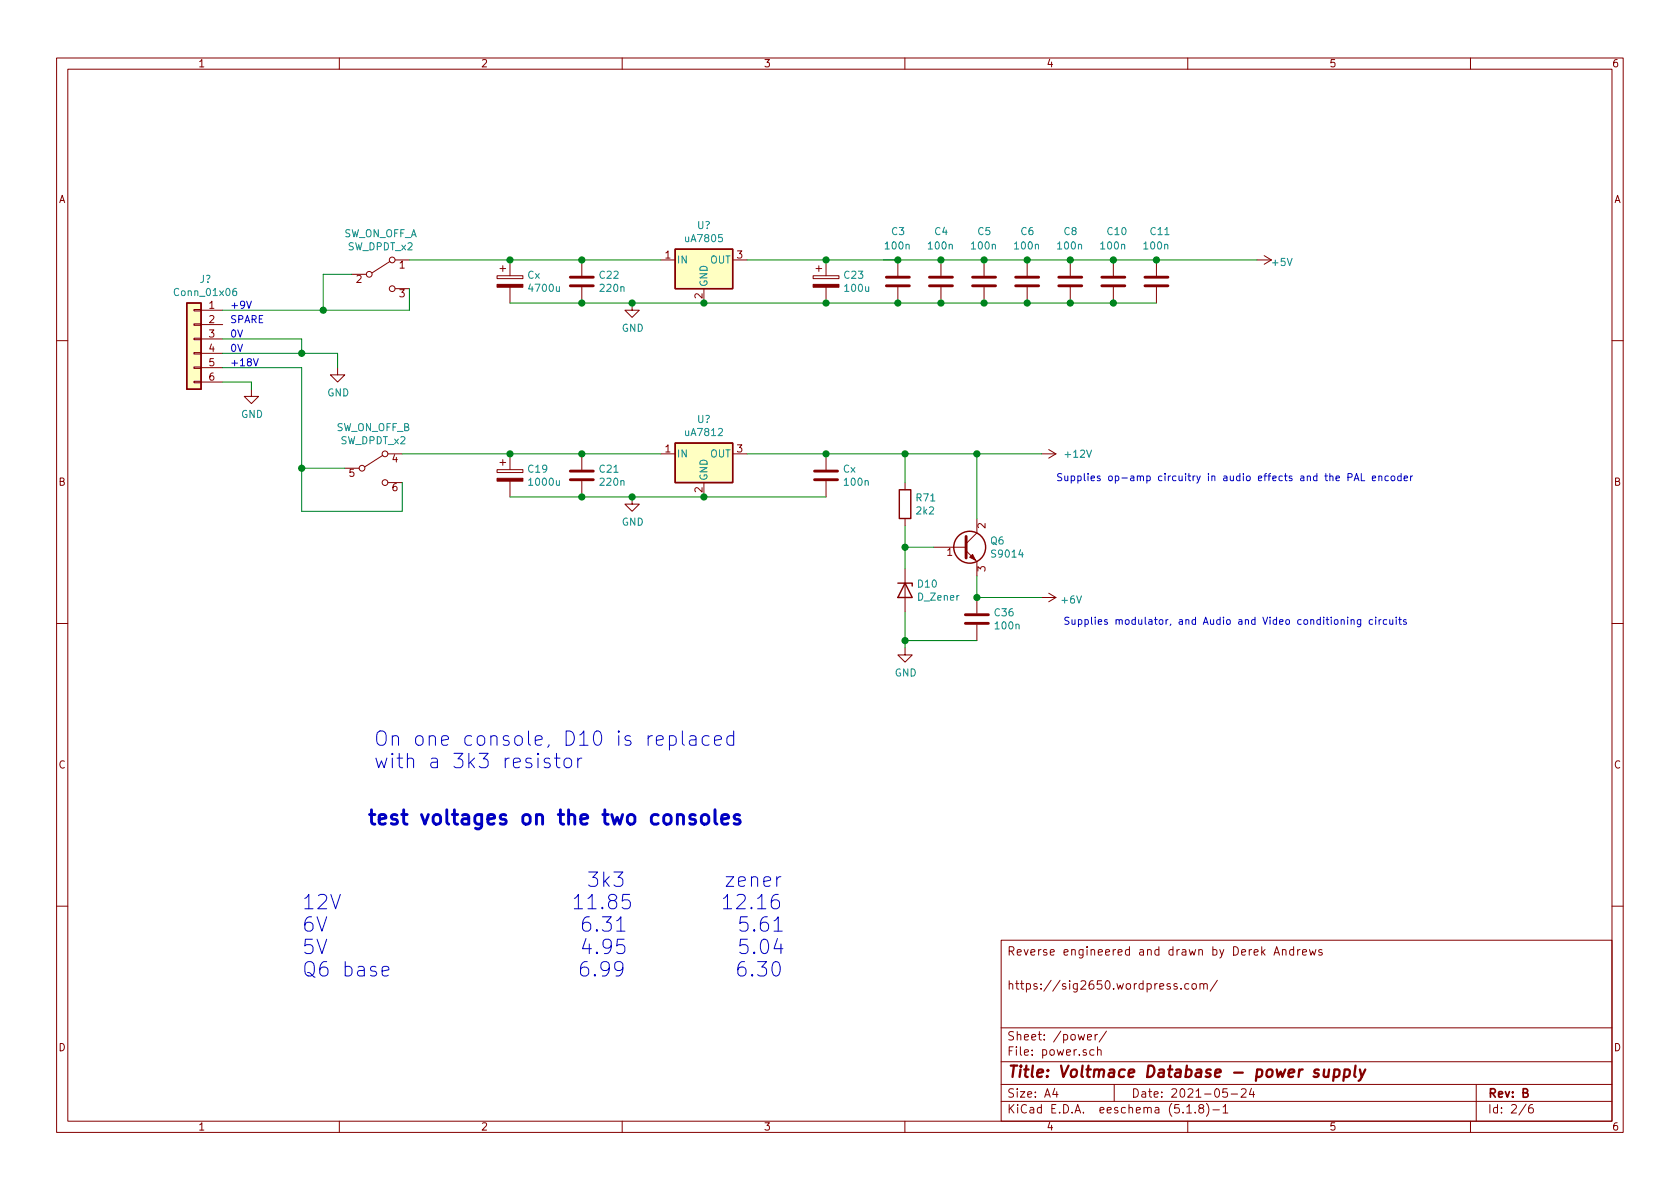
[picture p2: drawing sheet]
<svg xmlns="http://www.w3.org/2000/svg" width="297mm" height="210mm" viewBox="0 0 297 210" stroke-linecap="round" stroke-linejoin="round" font-family="sans-serif">
<g fill="none" stroke="#840000" stroke-width=".18">
<path d="M10 10.3h277v189.9h-277zM12 12.2h273v186.1h-273zM60 10.3v1.9M110 10.3v1.9M160 10.3v1.9M210 10.3v1.9M260 10.3v1.9M34.3 57.3h1.3v.2h-1.3zM34.3 54.7h1.3v.3h-1.3zM34.3 59.8h1.3v.3h-1.3zM35.6 54.9h3.8M35.6 57.4h3.8"/>
<path d="M35.6 59.9h3.8M62.2 48.5h2.6M69 46.2l-3.2 2.1M69.8 46h2.6M69.8 51h2.6M87.9 48.8h4.6v.5h-4.6zM88.4 47.5h1M88.9 47v1M90.2 46v2.8M90.2 50.8v2.8M102.9 46v2.8M102.9 50.8v2.8"/>
<path d="M111.8 53.6v1.3h1.2l-1.2 1.2-1.3-1.2h1.3M116.8 46h2.6M124.5 51v2.6M129.5 46h2.6M143.8 48.8h4.5v.5h-4.5zM144.3 47.5h1M144.8 47v1M146 46v2.8M146 50.8v2.8M158.7 46v2.8M158.7 50.8v2.8M166.4 46v2.8"/>
<path d="M166.4 50.8v2.8M174 46v2.8M174 50.8v2.8M181.6 46v2.8M181.6 50.8v2.8M189.2 46v2.8M189.2 50.8v2.8M196.8 46v2.8M196.8 50.8v2.8M204.5 46v2.8M204.5 50.8v2.8M222.2 46h2.6"/>
<path d="M223.5 45.2l1.3 .8M224.8 46l-1.3 .7M10 60.2h2M34.3 64.9h1.3v.2h-1.3zM34.3 67.4h1.3v.3h-1.3zM34.3 62.4h1.3v.2h-1.3zM35.6 62.5h3.8M35.6 65h3.8M35.6 67.6h3.8M44.4 68.8v1.3h1.3l-1.3 1.3-1.2-1.3h1.2M59.7 65v1.3h1.3l-1.3 1.3-1.3-1.3h1.3M185.4 79.5l1.3 .8"/>
<path d="M285 60.2h2M61 82.8h2.5M67.7 80.5l-3.2 2M68.6 80.3h2.5M68.6 85.3h2.5M87.9 83.1h4.6v.5h-4.6zM88.4 81.8h1M88.9 81.3v1M90.2 80.3v2.8M90.2 85.1v2.8M102.9 80.3v2.8M102.9 85.1v2.8"/>
<path d="M111.8 87.9v1.2h1.2l-1.2 1.3-1.3-1.3h1.3M116.8 80.3h2.6M124.5 85.3v2.6M129.5 80.3h2.6M146 80.3v2.8M146 85.1v2.8M160 85.3v1.3M160 91.7v1.3M165.1 96.8h5.7M170.8 97.4l1.9 1.9v2.5M172.7 91.7v2.5l-1.9 1.9M184.1 80.3h2.6"/>
<path d="M186.7 80.3l-1.3 .7M10 110.3h2M160 114.5v1.3h1.3l-1.3 1.3-1.3-1.3h1.3M160 100.6v7.6M172.7 105.7v2.8M172.7 110.5v2.8M184.1 105.7h2.6M185.4 104.9l1.3 .8M186.7 105.7l-1.3 .7M285 110.3h2M10 160.2h2M177 166.3h108v32h-108z"/>
<path d="M208.1 174l-.4-.1-.2 .2 .1 .3 .5 .1v.3h-.6M208.8 174.8v.1M210.2 174l-.4-.1-.3 .3 .1 .6h.6M210.8 174.1l.2-.2 .5 .2v.5l-.1 .2-.4 .1-.2-.1zM212.2 174.1v-.1a.37 .37 0 0 1 .6 .1v.8M212.2 173.9v1M212.8 174.1l.2-.2 .4 .1 .1 .9M215.2 173.3l-1.2 2M225.2 168.9l.5-1.5 .5 1.5M225.4 168.5h.7M226.7 168h.1a.37 .37 0 0 1 .6 .1v.8M226.7 167.9v1"/>
<path d="M228.7 168l-.4-.1-.3 .3 .1 .6 .2 .1 .4-.1M228.7 167.4v1.5M229.4 167.9v1M229.9 167.9l-.5 .3M230.3 168.4l.7-.1-.1-.3-.4-.1-.2 .2 .1 .7h.5M231.5 167.9l.3 1 .3-.7 .3 .7 .3-1M233.7 168a.37 .37 0 0 0-.6 .1l.1 .2 .5 .2 .1 .1-.2 .3-.5-.1M285 160.2h2M60 198.3v1.9M110 198.3v1.9M160 198.3v1.9M177 194.8h108"/>
<path d="M177 191.8h108M177 187.8h108M177 181.8h108M186.5 192.5l-.4 1h1M186.8 193v1M192.3 183.4l.7-.1-.1-.3-.4-.1-.2 .2v.7h.6M193.4 185.7l-.4-.1-.3 .3 .1 .6 .2 .1 .4-.1M193.6 182.9v1M194.1 185.7l.2-.1 .3 .1 .1 .9M194.1 182.9l-.5 .3M194.1 185.1v1.5M195.6 182.3l-1.3 2"/>
<path d="M197 191.8v3M209.8 195.8l.5-.5v1.5M209.8 196.8h.9M210 198.3v1.9M211.3 196.7v.1M212.2 196l-.2-.3v-.2l.2-.2 .5 .1 .1 .2v.2l-.7 .2a.48 .48 0 0 0-.1 .7l.2 .1 .6-.1a.48 .48 0 0 0-.3-.7M213.3 195.1a1.71 1.71 0 0 1 0 2.3M214.5 196.3h1.1M216.3 195.8l.4-.5v1.5M216.3 196.8h.8M217 192.5h-.7l-.1 .7 .2-.1 .5 .1 .1 .2v.5l-.2 .1-.6-.1M217.7 193.5h1.1"/>
<path d="M219.5 192.7l.2-.2h.3l.3 .2v.3v.2l-.9 .8h.9M221.3 192.5l-.4 1h.9M221.6 193v1M260 198.3v1.9M261 191.8v6.5M269.8 195.2l-1.2 2M271 195.3a.62 .62 0 0 0-.7 .7v.7l.3 .1 .4-.1 .1-.5-.1-.2-.4-.1-.3 .3"/>
<circle cx="65.3" cy="48.5" r=".51"/>
<circle cx="69.3" cy="46" r=".51"/>
<circle cx="69.3" cy="51" r=".51"/>
<circle cx="64" cy="82.8" r=".51"/>
<circle cx="68.1" cy="85.3" r=".51"/>
<circle cx="68.1" cy="80.3" r=".51"/>
</g>
<path d="M233.2 189.2a.49 .49 0 0 0-.8 .3v.2l.5 .1 .3 .3-.4 .3-.5-.1M234.1 189.1v1.2a.56 .56 0 0 0 .7 0M235 189.1l-.2 1.3M235.9 189.2a.68 .68 0 0 1 .9 .1v.8a.66 .66 0 0 1-1 .2M236 189.1l-.3 2M237.8 189.2h.7l.2 .3-.1 .6a.66 .66 0 0 1-1 .2M237.8 189.1l-.3 2M239.7 188.4l-.3 1.8 .3 .2M240.4 189.1l.4 1.3M241.4 189.1l-.9 1.8-.3 .2" fill="none" stroke="#840000" stroke-width=".41"/>
<g fill="none" stroke="#840000" stroke-width=".51">
<path d="M100.8 50.5h4.1M100.8 49h4.1M156.7 50.5h4.1M156.7 49h4.1M164.3 50.5h4.1M164.3 49h4.1M172 50.5h4M172 49h4M179.6 50.5h4M179.6 49h4M187.2 50.5h4.1M187.2 49h4.1"/>
<path d="M194.8 50.5h4.1M194.8 49h4.1M202.4 50.5h4.1M202.4 49h4.1M100.8 84.8h4.1M100.8 83.3h4.1M144 84.8h4.1M144 83.3h4.1M170.8 94.9v3.8M170.7 110.2h4.1M170.7 108.7h4.1"/>
</g>
<g fill="#840000" stroke="#840000" stroke-width=".18">
<path d="M87.9 50.3h4.6v.5h-4.6z"/>
<path d="M87.9 84.6h4.6v.5h-4.6z"/>
<path d="M143.8 50.3h4.5v.5h-4.5z"/>
<path d="M171.4 98.5l.6-.5 .5 1.1z"/>
</g>
<g fill="#ffffc2" stroke="#ffffc2" stroke-width=".18">
<path d="M119.4 44.1h10.1v6.9h-10.1z"/>
<path d="M119.4 78.4h10.1v6.9h-10.1z"/>
<path d="M33 53.6h2.6v15.2h-2.6z"/>
</g>
<g fill="none" stroke="#840000" stroke-width=".25">
<path d="M33 53.6h2.6v15.2h-2.6zM119.4 44.1h10.1v6.9h-10.1zM119.4 78.4h10.1v6.9h-10.1zM159 86.6h2v5.1h-2zM158.7 103.1h2.6v.5M160 103.1l1.3 2.6h-2.6z"/>
<circle cx="171.4" cy="96.8" r="2.82"/>
</g>
<path d="M41.8 51l-.4 .1a.87 .87 0 0 0 0 1.2l.4-.2v-.5l-.4-.1-.3 .2" fill="none" stroke="#008484" stroke-width=".18"/>
<g fill="none" stroke="#008400" stroke-width=".18">
<path d="M39.4 59.9h13.9v2.6M62.2 48.5h-5.1v6.4M72.4 46h44.4M72.4 51v3.9h-33M90.2 53.6h114.3M132.1 46h90.1M39.4 65h13.9v25.4h17.8v-5.1M39.4 67.6h5v1.2M39.4 62.5h20.3v2.5M53.3 82.8h7.7M71.1 80.3h45.7M90.2 87.9h55.8"/>
<path d="M132.1 80.3h52M160 80.3v5M160 93v7.6M160 96.8h5.1M172.7 80.3v11.4M160 113.3h12.7M160 108.2v6.3M172.7 101.8v3.9h11.4"/>
</g>
<g fill="none" stroke="#0000c2" stroke-width=".18">
<path d="M43.6 53.3l.4 1.2 .4-1.2M44.8 63.4l.4 1.3 .5-1.3M236.2 84.6l.6-.1v-.3h-.4l-.2 .1 .1 .7h.5M238.3 84.4l.7-.1v-.4l-.2-.2h-.5v1.3M239.4 85l.5-1.3 .4 1.3M239.5 84.7h.7M240.7 83.7v1.3h.6M242.6 84.6l.6-.1v-.3h-.4l-.2 .1 .1 .7h.5M243.8 84.3l.2-.1h.3v.8M243.8 84.2v.8M245.5 84.2h-.4l-.2 .2 .1 .6h.5M246.1 84.2h.3l.2 .2-.1 .6h-.3l-.3-.2z"/>
<path d="M247.7 84.2h-.4l-.2 .2 .1 .6h.5M247.7 83.7v1.3M248.3 84.6l.6-.1-.1-.3h-.4l-.1 .1v.7h.5M249.4 84.2v.8M249.8 84.2l-.4 .2M237.1 109.7l.2-.1h.3l.1 .8M237.1 109.6v.8M238.3 109.1v.2M238.3 109.6v.8M238.9 109.7l.2-.1h.3v.8M238.9 109.6v.8M240.6 109.6v1l-.3 .2h-.3"/>
<path d="M240.6 109.6h-.4l-.2 .2 .1 .6h.5M242.7 109.6h-.4l-.2 .2 .1 .6h.5M243.2 109.1v.2M243.2 109.6v.8M243.8 109.6v.8M244.2 109.6l-.4 .2M245.2 109.6h-.4l-.2 .2 .1 .6h.5M245.7 109.6l.1 .8h.3l.2-.1M246.3 109.6v.8M246.9 109.1v.2M246.9 109.6v.8M247.3 109.6h.5"/>
<path d="M247.5 109.1v1.1l.3 .2M248.6 109.6h-.3l-.2 .1 .1 .2 .4 .2v.3h-.5M97.2 134.2a.6 .6 0 0 0-1 .2l.1 .4 .7 .1 .3 .4-.1 .3-.2 .2-.8-.2M98 134.1h1M98.4 133.2v2.2l.1 .2 .5 .2M99.8 134.3a.69 .69 0 0 1 .7-.3 .69 .69 0 0 1 .6 .5v.8a.7 .7 0 0 1-.7 .5 .7 .7 0 0 1-.7-.5v-.8zM102.2 134.1v1.7M102.9 134.1a.64 .64 0 0 0-.7 .4M118.4 130.2l.7-.1 .4 .2 .1 .3v.7l-.3 .4-.2 .1-.7-.1M120.6 129.3v2.1l.4 .4M122 130.2l.2-.1 .8 .1 .1 1.6M123.1 130.7l-.3 .1h-.6a.5 .5 0 0 0-.3 .5 .5 .5 0 0 0 .3 .5h.6l.3-.1"/>
<path d="M125.4 130.2l-.8-.1-.4 .5v.7l.2 .4 .2 .1 .8-.1M126.3 130.9l1.3-.2-.2-.5-.7-.1-.4 .3v1l.2 .3 .2 .1 .7-.1M129.7 130.2l-.7-.1-.2 .1-.3 .4v.7l.3 .4 .2 .1 .7-.1M129.7 129.3v2.5M104.1 154.2h1.6l-.9 1a.73 .73 0 0 1 .9 .4v.7l-.5 .4h-.8l-.3-.2M106.8 154.2v2.5M107 155.8l.7 .9M107.7 155l-.9 1M108.1 159.3l-.3-.2-.2-.3a.62 .62 0 0 1 .5-.6h.5a.55 .55 0 0 1 .4 .5 .55 .55 0 0 1-.4 .6l-.8 .1a.84 .84 0 0 0 0 1.2l.8 .1 .3-.3 .1-.7-.1-.2-.3-.2M108.6 154.2h1.5l-.8 1a.73 .73 0 0 1 .8 .4v.7l-.4 .4h-.8l-.3-.2M111.3 158.2h-1.2l-.1 1.2 .4-.3h.6l.2 .2 .3 .3v.6l-.2 .2-.3 .3h-.6l-.4-.3M127.9 158.9l.5-.4 .2-.3v2.5"/>
<path d="M128.4 155h1.3l-1.3 1.7h1.3M130.3 158.4l.4-.2h.6a.64 .64 0 0 1 .5 .7l-.2 .4-1.4 1.4h1.6M130.6 155.9l1.2-.3-.2-.4-.7-.2-.2 .2-.1 .2 .1 1.2 .2 .1 .7-.1M132.9 155.3a.66 .66 0 0 1 .9-.1l.2 .2v1.3M132.9 155v1.7M134 158.9l.7-.7v2.5M135.1 155.9l1.1-.3-.1-.4-.7-.2-.3 .4v1l.1 .2 .2 .1 .7-.1M137.3 155v1.7M137.6 158.2a1.02 1.02 0 0 0-1.2 1.1v.9l.5 .5h.4l.4-.3 .1-.2-.1-.8a.84 .84 0 0 0-1.2 0l-.1 .2M138.1 155a.69 .69 0 0 0-.8 .5M67.6 171.7l1.2-.2-.1-.5-.8-.1-.2 .1-.1 .2 .1 1.3 .2 .1 .8-.1M103.6 166l-.6 1.8h1.6"/>
<path d="M104.2 162.1a1.01 1.01 0 0 0-1.2 1.1v1l.2 .3 .8 .2 .4-.5v-.6l-.1-.3-.3-.2-.8 .1-.2 .4M104.2 166.9v1.7M105.5 164.4l.2 .1-.2 .2-.1-.2 .1-.1v.3M105.5 168.4l.2 .1-.2 .1-.1-.1 .1-.1v.2M106.5 162.1h1.6l-.9 1a.72 .72 0 0 1 .9 .5v.6l-.5 .5h-.7l-.4-.3M108.1 167.2l-.5 .5-.7-.2-.3-.3 .1-.9a.84 .84 0 0 1 1.2 0 1.69 1.69 0 0 1-.6 2.3h-.4M109 162.8l.8-.7v2.6M109 164.7h1.5M110.1 171.1l-.4 .5-.8-.1-.2-.4 .1-.8a.84 .84 0 0 1 1.2 0 1.69 1.69 0 0 1-.6 2.3h-.5M110.4 166.1h-1.2l-.2 1.2 .4-.2h.6l.3 .1 .2 .3v.6l-.1 .3-.4 .2h-.6l-.4-.2M127.9 160.7h1.5M131.6 170a1.01 1.01 0 0 0-1.1 1.1v1l.2 .4 .7 .1 .5-.5v-.6l-.1-.3-.4-.2-.7 .1-.2 .4"/>
<path d="M132.1 162.1h-1.2l-.1 1.2 .4-.2h.6l.2 .1 .3 .4v.6l-.2 .2-.3 .3h-.6l-.4-.3M132.1 166.1h-1.2l-.1 1.2 .4-.2h.6l.2 .1 .3 .3v.6l-.2 .3-.3 .2h-.6l-.4-.2M132.9 160.4l.1 .2-.1 .1-.2-.1 .2-.2v.3M133 172.3l.1 .2-.1 .1-.1-.1 .1-.2v.3M133.3 164.4l.2 .1-.2 .2-.1-.2 .1-.1v.3M133.3 168.4l.2 .1-.2 .1-.1-.1 .1-.1v.2M134 170h1.5l-.8 1a.73 .73 0 0 1 .8 .5v.6l-.4 .5h-.8l-.3-.3M134 160.7h1.4M134.7 166.3a.62 .62 0 0 1 .6-.2 .62 .62 0 0 1 .5 .5 1.49 1.49 0 0 1-.5 2 .64 .64 0 0 1-.7-.5 2.26 2.26 0 0 1 .1-1.8zM135.7 162.1a1.02 1.02 0 0 0-1.3 1.1v1l.3 .3 .7 .2 .3-.2 .2-.3v-.6l-.2-.4-.3-.1-.7 .1-.3 .4M136.7 170.3a.62 .62 0 0 1 .7-.2 .62 .62 0 0 1 .4 .4 1.49 1.49 0 0 1-.5 2.1 .64 .64 0 0 1-.7-.5 2.26 2.26 0 0 1 .1-1.8zM136.9 162.8l.2-.1 .5-.6v2.6"/>
<path d="M136.9 164.7h1.4M137.5 166l-.6 1.8h1.5M138.1 166.9v1.7"/>
</g>
<path d="M122.9 144.2l-.6-.2-.3 .2-.1 .2 .1 .4 .9 .2 .1 .3-.1 .3-.2 .1-.8-.1M124.1 144.3a.69 .69 0 0 1 .7-.3 .69 .69 0 0 1 .5 .5v.8a.68 .68 0 0 1-.6 .5 .68 .68 0 0 1-.7-.5zM126.4 143.2v2.2l.4 .3M127.6 144.9l1.2-.3-.1-.4-.7-.2-.4 .4v1l.1 .2 .3 .1 .7-.1M130.8 144.2l-.7-.2-.3 .4 .1 .4 .9 .2 .1 .3-.1 .3-.3 .1-.7-.1" fill="none" stroke="#0000c2" stroke-width=".51"/>
<g fill="#008400" stroke="#008400" stroke-width=".25">
<circle cx="196.9" cy="46" r=".51"/>
<circle cx="189.2" cy="53.6" r=".51"/>
<circle cx="90.2" cy="80.3" r=".51"/>
<circle cx="196.9" cy="53.6" r=".51"/>
<circle cx="160" cy="96.8" r=".51"/>
<circle cx="102.9" cy="80.3" r=".51"/>
<circle cx="204.5" cy="46" r=".51"/>
<circle cx="146.1" cy="80.3" r=".51"/>
<circle cx="57.2" cy="54.9" r=".51"/>
<circle cx="102.9" cy="53.6" r=".51"/>
<circle cx="124.5" cy="53.6" r=".51"/>
<circle cx="172.7" cy="105.7" r=".51"/>
<circle cx="111.8" cy="87.9" r=".51"/>
<circle cx="160" cy="113.3" r=".51"/>
<circle cx="111.8" cy="53.6" r=".51"/>
<circle cx="102.9" cy="87.9" r=".51"/>
<circle cx="124.5" cy="87.9" r=".51"/>
<circle cx="102.9" cy="46" r=".51"/>
<circle cx="166.4" cy="46" r=".51"/>
<circle cx="146.1" cy="53.6" r=".51"/>
<circle cx="166.4" cy="53.6" r=".51"/>
<circle cx="158.8" cy="46" r=".51"/>
<circle cx="53.3" cy="62.5" r=".51"/>
<circle cx="174" cy="46" r=".51"/>
<circle cx="174" cy="53.6" r=".51"/>
<circle cx="181.6" cy="46" r=".51"/>
<circle cx="160" cy="80.3" r=".51"/>
<circle cx="181.6" cy="53.6" r=".51"/>
<circle cx="90.2" cy="46" r=".51"/>
<circle cx="146.1" cy="46" r=".51"/>
<circle cx="189.2" cy="46" r=".51"/>
<circle cx="172.7" cy="80.3" r=".51"/>
<circle cx="158.8" cy="53.6" r=".51"/>
<circle cx="53.3" cy="82.8" r=".51"/>
</g>
<g font-size="3.5" fill="#0000c2">
<text x="66" y="131.9">On one console, D10 is replaced</text>
<text x="66" y="135.9">with a 3k3 resistor</text>
<text x="64.8" y="145.9">test voltages on the two consoles</text>
<text x="53.3" y="160.8">12V</text>
<text x="97" y="160.8">12.16</text>
<text x="53.3" y="164.8">6V</text>
<text x="53.3" y="168.8">5V</text>
<text x="53.3" y="172.7">Q6 base</text>
<text x="100.1" y="172.7">6.30</text>
</g>
<text font-size="2.8" fill="#840000" x="178" y="190.5">Title: Voltmace Database - power supply</text>
<g font-size="2.1" fill="#840000">
<text x="178" y="169">Reverse engineered and drawn by Derek Andrews</text>
<text x="178" y="175">https://sig2650.wordpress.com/</text>
<text x="178" y="184">Sheet: /power/</text>
<text x="178" y="186.7">File: power.sch</text>
<text x="178" y="196.9">KiCad E.D.A. eeschema (5.1.8)-1</text>
<text x="178" y="194.1">Size: A4</text>
<text x="200" y="194.1">Date: 2021-05-24</text>
<text x="263" y="194.1">Rev: B</text>
<text x="263" y="196.9">Id: 2/6</text>
</g>
<g font-size="1.8" fill="#840000">
<text x="35" y="11.9">1</text>
<text x="85" y="11.9">2</text>
<text x="135" y="11.9">3</text>
<text x="185" y="11.9">4</text>
<text x="235" y="11.9">5</text>
<text x="285" y="11.9">6</text>
<text x="10.4" y="35.9">A</text>
<text x="285.4" y="35.9">A</text>
<text x="70.6" y="47.5">1</text>
<text x="117.6" y="45.7">1</text>
<text x="130.3" y="45.7">3</text>
<text x="63" y="50">2</text>
<text x="70.6" y="52.6">3</text>
<text x="124.2" y="52.8" transform="rotate(-90 124.2 52.8)">2</text>
<text x="37" y="54.6">1</text>
<text x="37" y="57.1">2</text>
<text x="37" y="59.7">3</text>
<text x="37" y="62.2">4</text>
<text x="37" y="64.8">5</text>
<text x="37" y="67.3">6</text>
<text x="69.4" y="81.8">4</text>
<text x="117.6" y="80">1</text>
<text x="130.3" y="80">3</text>
<text x="10.4" y="85.9">B</text>
<text x="61.7" y="84.3">5</text>
<text x="69.4" y="86.9">6</text>
<text x="124.2" y="87.1" transform="rotate(-90 124.2 87.1)">2</text>
<text x="285.4" y="85.9">B</text>
<text x="174.2" y="93.4" transform="rotate(-90 174.2 93.4)">2</text>
<text x="167.5" y="98.3">1</text>
<text x="174.2" y="101.1" transform="rotate(-90 174.2 101.1)">3</text>
<text x="10.4" y="135.9">C</text>
<text x="285.4" y="135.9">C</text>
<text x="10.4" y="185.9">D</text>
<text x="285.4" y="185.9">D</text>
<text x="35" y="199.9">1</text>
<text x="85" y="199.9">2</text>
<text x="135" y="199.9">3</text>
<text x="185" y="199.9">4</text>
<text x="235" y="199.9">5</text>
<text x="285" y="199.9">6</text>
</g>
<g font-size="1.8" fill="#008484">
<text x="60.7" y="42">SW_ON_OFF_A</text>
<text x="123.3" y="40.5">U?</text>
<text x="157.7" y="41.6">C3</text>
<text x="165.3" y="41.6">C4</text>
<text x="172.9" y="41.6">C5</text>
<text x="180.5" y="41.6">C6</text>
<text x="188.2" y="41.6">C8</text>
<text x="195.9" y="41.6">C10</text>
<text x="203.5" y="41.6">C11</text>
<text x="61.5" y="44.3">SW_DPDT_x2</text>
<text x="119.6" y="46.6">IN</text>
<text x="121.3" y="42.8">uA7805</text>
<text x="125.6" y="46.6">OUT</text>
<text x="156.7" y="44.1">100n</text>
<text x="164.3" y="44.1">100n</text>
<text x="171.9" y="44.1">100n</text>
<text x="179.5" y="44.1">100n</text>
<text x="187.1" y="44.1">100n</text>
<text x="194.8" y="44.1">100n</text>
<text x="202.4" y="44.1">100n</text>
<text x="225" y="47">+5V</text>
<text x="31.1" y="52.3">Conn_01x06</text>
<text x="35.3" y="50">J?</text>
<text x="93.3" y="49.3">Cx</text>
<text x="93.8" y="51.6">4700u</text>
<text x="106.1" y="49.3">C22</text>
<text x="106.2" y="51.6">220n</text>
<text x="125.1" y="50.8" transform="rotate(-90 125.1 50.8)">GND</text>
<text x="149.3" y="49.3">C23</text>
<text x="149.5" y="51.6">100u</text>
<text x="109.9" y="58.7">GND</text>
<text x="57.9" y="70.1">GND</text>
<text x="42.6" y="73.9">GND</text>
<text x="59.4" y="76.2">SW_ON_OFF_B</text>
<text x="121.3" y="77.1">uA7812</text>
<text x="123.3" y="74.8">U?</text>
<text x="60.2" y="78.6">SW_DPDT_x2</text>
<text x="93.4" y="83.6">C19</text>
<text x="106.1" y="83.6">C21</text>
<text x="119.6" y="80.9">IN</text>
<text x="125.6" y="80.9">OUT</text>
<text x="149.1" y="83.6">Cx</text>
<text x="188.5" y="80.9">+12V</text>
<text x="93.8" y="85.9">1000u</text>
<text x="106.2" y="85.9">220n</text>
<text x="125.1" y="85.1" transform="rotate(-90 125.1 85.1)">GND</text>
<text x="149.4" y="85.9">100n</text>
<text x="162.1" y="88.7">R71</text>
<text x="109.9" y="93">GND</text>
<text x="162.1" y="91">2k2</text>
<text x="175.2" y="96.3">Q6</text>
<text x="175.6" y="98.6">S9014</text>
<text x="162.3" y="103.9">D10</text>
<text x="162.4" y="106.2">D_Zener</text>
<text x="187.8" y="106.7">+6V</text>
<text x="175.9" y="109">C36</text>
<text x="176.1" y="111.3">100n</text>
<text x="158.2" y="119.6">GND</text>
</g>
<g font-size="1.8" fill="#0000c2">
<text x="40.6" y="59.7">0V</text>
<text x="40.6" y="57.1">SPARE</text>
<text x="40.6" y="54.6">+9V</text>
<text x="40.6" y="62.2">0V</text>
<text x="40.6" y="64.8">+18V</text>
<text x="186.7" y="85.1">Supplies op-amp circuitry in audio effects and the PAL encoder</text>
<text x="188" y="110.5">Supplies modulator, and Audio and Video conditioning circuits</text>
</g>
</svg>
